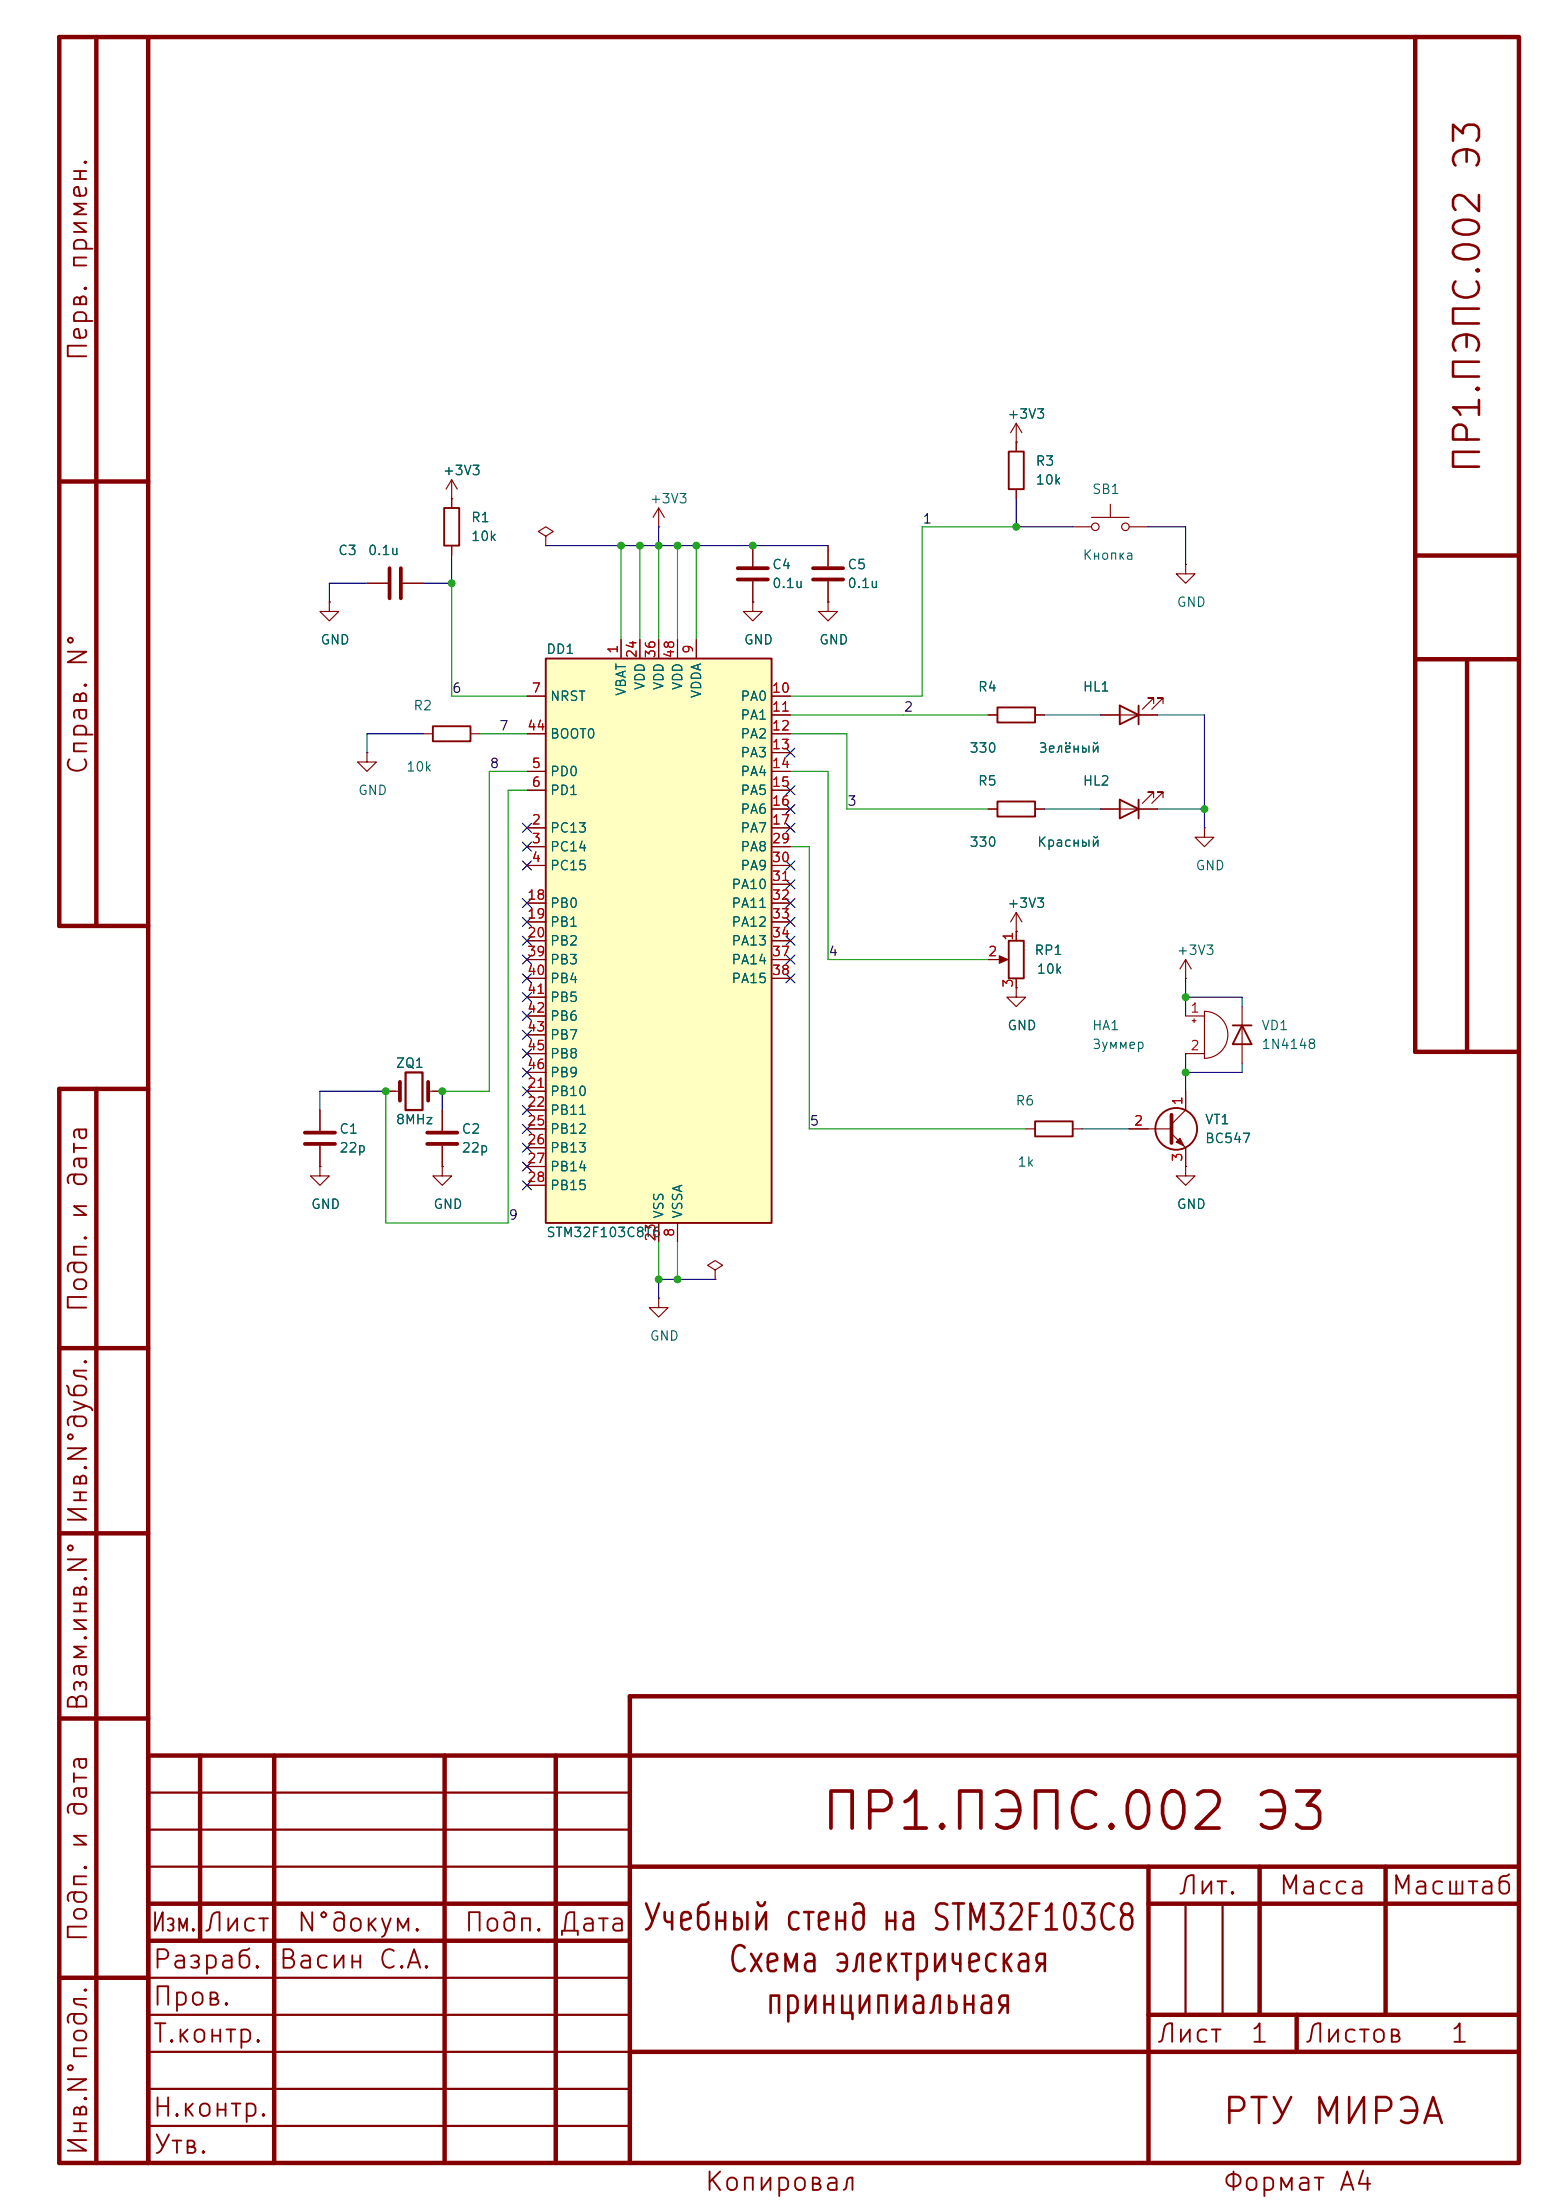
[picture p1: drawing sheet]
<svg xmlns="http://www.w3.org/2000/svg" width="210mm" height="297mm" viewBox="0 0 210 297" stroke-linecap="round" stroke-linejoin="round" font-family="sans-serif">
<g fill="none" stroke="#840000" stroke-width=".6">
<path d="M13 5v120M20 5h185v287h-185zM20 5h-12v120h12M191 5v137h14M8 65h12M191 75h14M191 89h14M198 89v53M13 147v145M20 147h-12v145h12M8 182h12M8 207h12"/>
<path d="M8 232h12M27 237v25M37 237v55M60 237v55M75 237v55M205 229h-120v63M205 237h-185v55M20 257h65M85 252h120M155 257h50M155 252v40M170 252v20"/>
<path d="M187 252v20M8 267h12M20 262h65M85 277h120M155 272h50M175 272v5"/>
</g>
<path d="M20 252h65M20 247h65M20 242h65M160 257v15M165 257v15M20 277h65M20 272h65M20 267h65M20 287h65M20 282h65" fill="none" stroke="#840000" stroke-width=".3"/>
<path d="M57.7 152.9h4M57.7 154.4h4" fill="none" stroke="#840000" stroke-width=".51"/>
<path d="M59.7 149.9v2.8M59.7 154.7v2.8" fill="none" stroke="#840000" stroke-width=".15"/>
<path d="M73.7 88.9h30.4v76.2h-30.4z" fill="#ffffc2"/>
<g fill="none" stroke="#840000" stroke-width=".25">
<path d="M59.9 68.6h2.1v5.1h-2.1zM136.1 61h2.1v5h-2.1zM58.4 98h5.1v2.1h-5.1zM73.7 88.9h30.4v76.2h-30.4zM134.6 95.5h5.1v2h-5.1zM151.1 95.3l2.6 1.2-2.6 1.3zM153.7 95.3v2.5M134.6 108.2h5.1v2h-5.1zM151.1 108l2.6 1.2-2.6 1.3zM153.7 108v2.5M136.1 127h2.1v5.1h-2.1zM166.4 138.4h2.5"/>
<path d="M167.6 138.4l1.3 2.6h-2.5zM139.7 151.4h5.1v2h-5.1z"/>
<circle cx="158.7" cy="152.4" r="2.82"/>
</g>
<g fill="none" stroke="#840000" stroke-width=".15">
<path d="M137.2 59.7h.1M137.2 57.2v3.8M137.2 57.2l-.8 1.2M137.2 57.2l.7 1.2M49.5 78.7h2.8M54.4 78.7h2.7M61 67.3h.1M61 64.8l-.8 1.2M61 64.8l.7 1.2M61 64.8v3.8M61 73.7v1.2M73.7 72.4l1-.6-1-.7-1.1 .7 1.1 .6v1.3"/>
<path d="M73.7 73.7h.1M88.9 71.1h.1M88.9 68.6v2.5M88.9 68.6l-.8 1.3M88.9 68.6l.8 1.3M101.6 73.7v2.8M101.6 78.5v2.8M111.8 73.7v2.8M111.8 78.5v2.8M137.2 66v1.3M144.8 71.1h2.5M147.3 69.9h5.1"/>
<path d="M149.9 68.1v1.8M152.4 71.1h2.5M160 76.2v1.3h1.3l-1.3 1.2-1.3-1.2h1.3M160 76.2h.1M44.4 81.3v1.3h1.3l-1.3 1.2-1.2-1.2h1.2M44.4 81.3h.1M57.1 99.1h1.3M63.5 99.1h1.3M71.1 94h2.6M71.1 99.1h2.6M83.8 86.4v2.5M86.4 86.4v2.5"/>
<path d="M88.9 86.4v2.5M91.4 86.4v2.5M94 86.4v2.5M101.6 81.3v1.3h1.3l-1.3 1.2-1.3-1.2h1.3M101.6 81.3h.1M104.1 94h2.6M104.1 96.5h2.6M104.1 99.1h2.6M111.8 81.3v1.3h1.2l-1.2 1.2-1.3-1.2h1.3M111.8 81.3h.1M133.3 96.5h1.3M139.7 96.5h1.3"/>
<path d="M148.6 96.5h7.6M155.7 95v-.8h-.8h.8l-1.5 1.6M157 95v-.8h-.8h.8l-1.6 1.6M49.5 101.6v1.3h1.3l-1.3 1.2-1.2-1.2h1.2M49.5 101.6h.1M71.1 111.8h2.6M71.1 114.3h2.6M71.1 116.8h2.6M71.1 104.1h2.6M71.1 106.7h2.6M104.1 111.8h2.6M104.1 114.3h2.6"/>
<path d="M104.1 116.8h2.6M104.1 104.1h2.6M104.1 106.7h2.6M104.1 101.6h2.6M104.1 109.2h2.6M104.1 119.4h2.6M133.3 109.2h1.3M139.7 109.2h1.3M148.6 109.2h7.6M155.7 107.7v-.8h-.8h.8l-1.5 1.6M157 107.7v-.8h-.8h.8l-1.6 1.6M162.6 111.8v1.2h1.2l-1.2 1.3-1.3-1.3h1.3"/>
<path d="M162.6 111.8h.1M71.1 121.9h2.6M71.1 124.5h2.6M71.1 127h2.6M71.1 129.5h2.6M71.1 132.1h2.6M71.1 134.6h2.6M71.1 137.2h2.6M71.1 139.7h2.6M104.1 121.9h2.6M104.1 124.5h2.6M104.1 127h2.6"/>
<path d="M104.1 129.5h2.6M104.1 132.1h2.6M133.3 129.5h2.3M137.2 125.7h.1M137.2 133.4v1.2h1.2l-1.2 1.3-1.3-1.3h1.3M137.2 133.4h.1M137.2 123.2l-.8 1.3M137.2 123.2l.7 1.3M137.2 123.2v3.8M137.2 132.1v1.3M160 132.1h.1M160 137.2h2.6"/>
<path d="M160 129.5v2.6M160 129.5l-.7 1.3M160 129.5l.8 1.3M160.9 137.8h.5M161.2 137.5v.5M162.6 136.5a3.2 3.2 0 0 1 3.1 3.2 3.2 3.2 0 0 1-3.1 3.2zM167.6 135.9v7.6M43.2 157.5v1.3h1.2l-1.2 1.2-1.3-1.2h1.3M43.2 157.5h.1M43.2 149.9v2.8M43.2 154.7v2.8M52.1 147.3h1.9"/>
<path d="M57.8 147.3h1.9M59.7 157.5v1.3h1.3l-1.3 1.2-1.3-1.2h1.3M59.7 157.5h.1M59.7 149.9v2.8M59.7 154.7v2.8M71.1 147.3h2.6M71.1 149.9h2.6M71.1 152.4h2.6M71.1 154.9h2.6M71.1 157.5h2.6M71.1 142.2h2.6M71.1 144.8h2.6"/>
<path d="M138.4 152.4h1.3M144.8 152.4h1.2M152.4 152.4h5.7M158.1 153l1.9 1.9v2.6M160 157.5v1.3h1.3l-1.3 1.2-1.3-1.2h1.3M160 157.5h.1M160 142.2h2.6M160 147.3v2.6l-1.9 1.9M71.1 160h2.6M88.9 175.3v1.2h1.3l-1.3 1.3-1.3-1.3h1.3M88.9 175.3h.1M88.9 165.1v2.5"/>
<path d="M91.4 165.1v2.5M96.5 171.5l1-.7-1-.6-1 .6 1 .7v1.2M96.5 172.7h.1"/>
<circle cx="147.8" cy="71.1" r=".51"/>
<circle cx="151.9" cy="71.1" r=".51"/>
</g>
<path d="M52.6 76.7v4.1M54.1 76.7v4.1M99.6 76.7h4M99.6 78.2h4M109.7 76.7h4.1M109.7 78.2h4.1M41.1 152.9h4.1M41.1 154.4h4.1M54 146.1v2.5M57.8 146.1v2.5M158.1 150.5v3.8" fill="none" stroke="#840000" stroke-width=".51"/>
<g fill="#840000" stroke="#840000" stroke-width=".15">
<path d="M158.7 154.2l.6-.5 .5 1z"/>
<path d="M134.9 129l1.1 .5-1.1 .5z"/>
</g>
<path d="M54.7 144.8h2.3v5.1h-2.3z" fill="none" stroke="#840000" stroke-width=".3"/>
<g fill="none" stroke="#0000a0" stroke-width=".15">
<path d="M49.5 78.7h-5.1v2.6M61 74.9v3.8h-3.9M73.7 73.7h38.1M88.9 71.1v2.6M137.2 67.3v3.8h7.6M154.9 71.1h5.1v5.1M57.1 99.1h-7.6v2.5M141 96.5h7.6M156.2 96.5h6.4v15.3M141 109.2h7.6M156.2 109.2h6.4M160 132.1v5.1"/>
<path d="M160 134.6h7.6v1.3M52.1 147.3h-8.9v2.6M59.7 147.3v2.6M146 152.4h6.4M160 142.2v5.1M167.6 143.5v1.3h-7.6M96.5 172.7h-7.6v2.6"/>
</g>
<g fill="none" stroke="#009600" stroke-width=".15">
<path d="M61 78.7v15.3h10.1M83.8 73.7v12.7M86.4 73.7v12.7M88.9 73.7v12.7M91.4 73.7v12.7M94 73.7v12.7M137.2 71.1h-12.7v22.9h-17.8M64.8 99.1h6.3M106.7 99.1h7.6v10.1h19M106.7 96.5h26.6M71.1 104.1h-5.1v43.2h-6.3M71.1 106.7h-2.5v58.4h-16.5v-17.8"/>
<path d="M106.7 104.1h5.1v25.4h21.5M106.7 114.3h2.5v38.1h29.2M88.9 167.6v5.1M91.4 167.6v5.1"/>
</g>
<g fill="none" stroke="#000084" stroke-width=".15">
<path d="M70.5 111.2l1.2 1.2M70.5 113.7l1.2 1.2M70.5 116.2l1.2 1.2M71.7 111.2l-1.2 1.2M71.7 113.7l-1.2 1.2M71.7 116.2l-1.2 1.2M106.1 111.2l1.2 1.2M106.1 108.6l1.2 1.2M106.1 106.1l1.2 1.2M106.1 118.8l1.2 1.2M106.1 116.2l1.2 1.2M106.1 101l1.2 1.2"/>
<path d="M107.3 111.2l-1.2 1.2M107.3 108.6l-1.2 1.2M107.3 106.1l-1.2 1.2M107.3 101l-1.2 1.2M107.3 118.8l-1.2 1.2M107.3 116.2l-1.2 1.2M70.5 134l1.2 1.2M70.5 136.6l1.2 1.2M70.5 139.1l1.2 1.2M70.5 126.4l1.2 1.2M70.5 128.9l1.2 1.2M70.5 131.5l1.2 1.2"/>
<path d="M70.5 121.3l1.2 1.2M70.5 123.9l1.2 1.2M71.7 134l-1.2 1.2M71.7 136.6l-1.2 1.2M71.7 139.1l-1.2 1.2M71.7 126.4l-1.2 1.2M71.7 128.9l-1.2 1.2M71.7 131.5l-1.2 1.2M71.7 121.3l-1.2 1.2M71.7 123.9l-1.2 1.2M106.1 131.5l1.2 1.2M106.1 128.9l1.2 1.2"/>
<path d="M106.1 123.9l1.2 1.2M106.1 126.4l1.2 1.2M106.1 121.3l1.2 1.2M107.3 131.5l-1.2 1.2M107.3 128.9l-1.2 1.2M107.3 123.9l-1.2 1.2M107.3 126.4l-1.2 1.2M107.3 121.3l-1.2 1.2M70.5 141.6l1.2 1.2M70.5 144.2l1.2 1.2M70.5 146.7l1.2 1.2M70.5 154.3l1.2 1.2"/>
<path d="M70.5 156.9l1.2 1.2M70.5 159.4l1.2 1.2M70.5 149.3l1.2 1.2M70.5 151.8l1.2 1.2M71.7 159.4l-1.2 1.2M71.7 141.6l-1.2 1.2M71.7 144.2l-1.2 1.2M71.7 154.3l-1.2 1.2M71.7 151.8l-1.2 1.2M71.7 146.7l-1.2 1.2M71.7 156.9l-1.2 1.2M71.7 149.3l-1.2 1.2"/>
</g>
<g fill="#009600" stroke="#009600" stroke-width=".13">
<circle cx="83.8" cy="73.7" r=".46"/>
<circle cx="86.4" cy="73.7" r=".46"/>
<circle cx="88.9" cy="73.7" r=".46"/>
<circle cx="91.4" cy="73.7" r=".46"/>
<circle cx="94" cy="73.7" r=".46"/>
<circle cx="101.6" cy="73.7" r=".46"/>
<circle cx="61" cy="78.7" r=".46"/>
<circle cx="91.4" cy="172.7" r=".46"/>
<circle cx="88.9" cy="172.7" r=".46"/>
<circle cx="52.1" cy="147.3" r=".46"/>
<circle cx="59.7" cy="147.3" r=".46"/>
<circle cx="137.2" cy="71.1" r=".46"/>
<circle cx="162.6" cy="109.2" r=".46"/>
<circle cx="160" cy="134.6" r=".46"/>
<circle cx="160" cy="144.8" r=".46"/>
</g>
<text font-size="5" fill="#840000" x="110.5" y="248.3">ПР1.ПЭПС.002 Э3</text>
<g font-size="3.5" fill="#840000">
<text x="200.7" y="64.2" transform="rotate(-90 200.7 64.2)">ПР1.ПЭПС.002 Э3</text>
<text x="86.4" y="261.5">Учебный стенд на STM32F103C8</text>
<text x="98.1" y="267.2">Схема электрическая</text>
<text x="103.1" y="272.8">принципиальная</text>
<text x="164.7" y="287.7">РТУ МИРЭА</text>
</g>
<g font-size="2.5" fill="#840000">
<text x="12.4" y="48.9" transform="rotate(-90 12.4 48.9)">Перв. примен.</text>
<text x="12.4" y="104.8" transform="rotate(-90 12.4 104.8)">Справ. N°</text>
<text x="12.4" y="177.4" transform="rotate(-90 12.4 177.4)">Подп. и дата</text>
<text x="12.4" y="206" transform="rotate(-90 12.4 206)">Инв.N°дубл.</text>
<text x="12.4" y="231.2" transform="rotate(-90 12.4 231.2)">Взам.инв.N°</text>
<text x="158.8" y="256.4">Лит.</text>
<text x="172.4" y="256.4">Масса</text>
<text x="187.6" y="256.4">Масштаб</text>
<text x="12.4" y="262.4" transform="rotate(-90 12.4 262.4)">Подп. и дата</text>
<text x="20.3" y="261.4">Изм.</text>
<text x="27.4" y="261.4">Лист</text>
<text x="39.9" y="261.4">N°докум.</text>
<text x="62.5" y="261.4">Подп.</text>
<text x="75.2" y="261.4">Дата</text>
<text x="20.4" y="266.4">Разраб.</text>
<text x="37.4" y="266.4">Васин С.А.</text>
<text x="20.4" y="271.4">Пров.</text>
<text x="20.4" y="276.4">Т.контр.</text>
<text x="155.9" y="276.4">Лист</text>
<text x="168.6" y="276.4">1</text>
<text x="175.9" y="276.4">Листов</text>
<text x="195.6" y="276.4">1</text>
<text x="20.4" y="286.4">Н.контр.</text>
<text x="12.4" y="291.2" transform="rotate(-90 12.4 291.2)">Инв.N°подл.</text>
<text x="20.4" y="291.4">Утв.</text>
<text x="94.9" y="296.4">Копировал</text>
<text x="164.9" y="296.4">Формат A4</text>
</g>
<g font-size="1.3" fill="#006464">
<text x="135.9" y="56.8">+3V3</text>
<text x="59.7" y="64.5">+3V3</text>
<text x="139.7" y="63.2">R3</text>
<text x="139.7" y="65.7">10k</text>
<text x="63.5" y="70.8">R1</text>
<text x="87.6" y="68.3">+3V3</text>
<text x="147.3" y="67">SB1</text>
<text x="45.5" y="75.3">C3</text>
<text x="49.6" y="75.3">0.1u</text>
<text x="63.5" y="73.4">10k</text>
<text x="104.1" y="77.2">C4</text>
<text x="114.3" y="77.2">C5</text>
<text x="146" y="75.9">Кнопка</text>
<text x="104.1" y="79.7">0.1u</text>
<text x="114.3" y="79.7">0.1u</text>
<text x="158.7" y="82.2">GND</text>
<text x="43.2" y="87.3">GND</text>
<text x="73.6" y="88.6">DD1</text>
<text x="100.3" y="87.3">GND</text>
<text x="110.5" y="87.3">GND</text>
<text x="74.1" y="94.9">NRST</text>
<text x="84.8" y="94.1" transform="rotate(-90 84.8 94.1)">VBAT</text>
<text x="87.3" y="93.3" transform="rotate(-90 87.3 93.3)">VDD</text>
<text x="89.9" y="93.3" transform="rotate(-90 89.9 93.3)">VDD</text>
<text x="92.4" y="93.3" transform="rotate(-90 92.4 93.3)">VDD</text>
<text x="94.9" y="94.4" transform="rotate(-90 94.9 94.4)">VDDA</text>
<text x="99.8" y="94.9">PA0</text>
<text x="131.9" y="93.7">R4</text>
<text x="146.1" y="93.7">HL1</text>
<text x="55.7" y="96.2">R2</text>
<text x="74.1" y="100">BOOT0</text>
<text x="99.8" y="97.5">PA1</text>
<text x="99.8" y="100">PA2</text>
<text x="130.8" y="101.9">330</text>
<text x="140.1" y="101.9">Зелёный</text>
<text x="48.2" y="107.6">GND</text>
<text x="54.7" y="104.5">10k</text>
<text x="74.1" y="105.1">PD0</text>
<text x="74.1" y="107.6">PD1</text>
<text x="99.8" y="102.6">PA3</text>
<text x="99.8" y="105.1">PA4</text>
<text x="99.8" y="107.6">PA5</text>
<text x="131.9" y="106.4">R5</text>
<text x="146.1" y="106.4">HL2</text>
<text x="74.1" y="112.7">PC13</text>
<text x="99.8" y="110.2">PA6</text>
<text x="99.8" y="112.7">PA7</text>
<text x="74.1" y="115.3">PC14</text>
<text x="74.1" y="117.8">PC15</text>
<text x="99.8" y="115.3">PA8</text>
<text x="99.8" y="117.8">PA9</text>
<text x="130.8" y="114.6">330</text>
<text x="139.9" y="114.6">Красный</text>
<text x="161.3" y="117.8">GND</text>
<text x="74.1" y="122.9">PB0</text>
<text x="74.1" y="125.4">PB1</text>
<text x="98.6" y="120.3">PA10</text>
<text x="98.6" y="122.9">PA11</text>
<text x="98.6" y="125.4">PA12</text>
<text x="135.9" y="122.9">+3V3</text>
<text x="74.1" y="128">PB2</text>
<text x="74.1" y="130.5">PB3</text>
<text x="98.6" y="128">PA13</text>
<text x="98.6" y="130.5">PA14</text>
<text x="139.5" y="129.2">RP1</text>
<text x="139.8" y="131.8">10k</text>
<text x="158.7" y="129.2">+3V3</text>
<text x="74.1" y="133">PB4</text>
<text x="74.1" y="135.6">PB5</text>
<text x="98.6" y="133">PA15</text>
<text x="74.1" y="138.1">PB6</text>
<text x="74.1" y="140.7">PB7</text>
<text x="74.1" y="143.2">PB8</text>
<text x="135.9" y="139.4">GND</text>
<text x="147.3" y="139.4">HA1</text>
<text x="147.3" y="141.9">Зуммер</text>
<text x="170.2" y="139.4">VD1</text>
<text x="170.2" y="141.9">1N4148</text>
<text x="53.3" y="144.5">ZQ1</text>
<text x="74.1" y="148.3">PB10</text>
<text x="74.1" y="145.7">PB9</text>
<text x="137" y="149.6">R6</text>
<text x="45.7" y="153.4">C1</text>
<text x="45.7" y="155.9">22p</text>
<text x="53.3" y="152.1">8MHz</text>
<text x="62.2" y="153.4">C2</text>
<text x="62.2" y="155.9">22p</text>
<text x="74.1" y="150.8">PB11</text>
<text x="74.1" y="153.4">PB12</text>
<text x="74.1" y="155.9">PB13</text>
<text x="162.5" y="152.1">VT1</text>
<text x="162.5" y="154.6">BC547</text>
<text x="74.1" y="158.4">PB14</text>
<text x="74.1" y="161">PB15</text>
<text x="137.2" y="157.8">1k</text>
<text x="41.9" y="163.5">GND</text>
<text x="58.4" y="163.5">GND</text>
<text x="73.6" y="167.3">STM32F103C8T6</text>
<text x="89.9" y="164.6" transform="rotate(-90 89.9 164.6)">VSS</text>
<text x="92.4" y="164.6" transform="rotate(-90 92.4 164.6)">VSSA</text>
<text x="158.7" y="163.5">GND</text>
<text x="87.6" y="181.3">GND</text>
</g>
<g font-size="1.3" fill="#0f0f0f">
<text x="124.4" y="71">1</text>
<text x="60.9" y="93.9">6</text>
<text x="67.3" y="98.9">7</text>
<text x="121.9" y="96.4">2</text>
<text x="66" y="104">8</text>
<text x="114.3" y="109.1">3</text>
<text x="111.7" y="129.4">4</text>
<text x="109.2" y="152.3">5</text>
<text x="68.6" y="165">9</text>
</g>
<g font-size="1.3" fill="#a90000">
<text x="83.7" y="88.4" transform="rotate(-90 83.7 88.4)">1</text>
<text x="86.2" y="89" transform="rotate(-90 86.2 89)">24</text>
<text x="88.8" y="89" transform="rotate(-90 88.8 89)">36</text>
<text x="91.3" y="89" transform="rotate(-90 91.3 89)">48</text>
<text x="93.8" y="88.4" transform="rotate(-90 93.8 88.4)">9</text>
<text x="71.7" y="93.8">7</text>
<text x="104.1" y="93.8">10</text>
<text x="71.1" y="98.9">44</text>
<text x="104.1" y="96.4">11</text>
<text x="104.1" y="98.9">12</text>
<text x="104.1" y="101.5">13</text>
<text x="71.7" y="104">5</text>
<text x="71.7" y="106.5">6</text>
<text x="104.1" y="104">14</text>
<text x="104.1" y="106.5">15</text>
<text x="71.7" y="111.6">2</text>
<text x="104.1" y="109.1">16</text>
<text x="104.1" y="111.6">17</text>
<text x="71.7" y="114.2">3</text>
<text x="71.7" y="116.7">4</text>
<text x="104.1" y="114.2">29</text>
<text x="104.1" y="116.7">30</text>
<text x="104.1" y="119.2">31</text>
<text x="71.1" y="121.8">18</text>
<text x="71.1" y="124.3">19</text>
<text x="104.1" y="121.8">32</text>
<text x="104.1" y="124.3">33</text>
<text x="71.1" y="126.9">20</text>
<text x="71.1" y="129.4">39</text>
<text x="71.1" y="131.9">40</text>
<text x="104.1" y="126.9">34</text>
<text x="104.1" y="129.4">37</text>
<text x="104.1" y="131.9">38</text>
<text x="133.3" y="129.4">2</text>
<text x="137" y="127.1" transform="rotate(-90 137 127.1)">1</text>
<text x="71.1" y="134.5">41</text>
<text x="71.1" y="137">42</text>
<text x="137" y="133.4" transform="rotate(-90 137 133.4)">3</text>
<text x="160.6" y="137">1</text>
<text x="71.1" y="139.6">43</text>
<text x="71.1" y="142.1">45</text>
<text x="160.6" y="142.1">2</text>
<text x="71.1" y="147.2">21</text>
<text x="71.1" y="149.7">22</text>
<text x="71.1" y="144.6">46</text>
<text x="159.9" y="149.3" transform="rotate(-90 159.9 149.3)">1</text>
<text x="71.1" y="152.3">25</text>
<text x="71.1" y="154.8">26</text>
<text x="152.9" y="152.3">2</text>
<text x="71.1" y="157.3">27</text>
<text x="71.1" y="159.9">28</text>
<text x="159.9" y="156.9" transform="rotate(-90 159.9 156.9)">3</text>
<text x="88.8" y="167.7" transform="rotate(-90 88.8 167.7)">23</text>
<text x="91.3" y="167.1" transform="rotate(-90 91.3 167.1)">8</text>
</g>
</svg>
